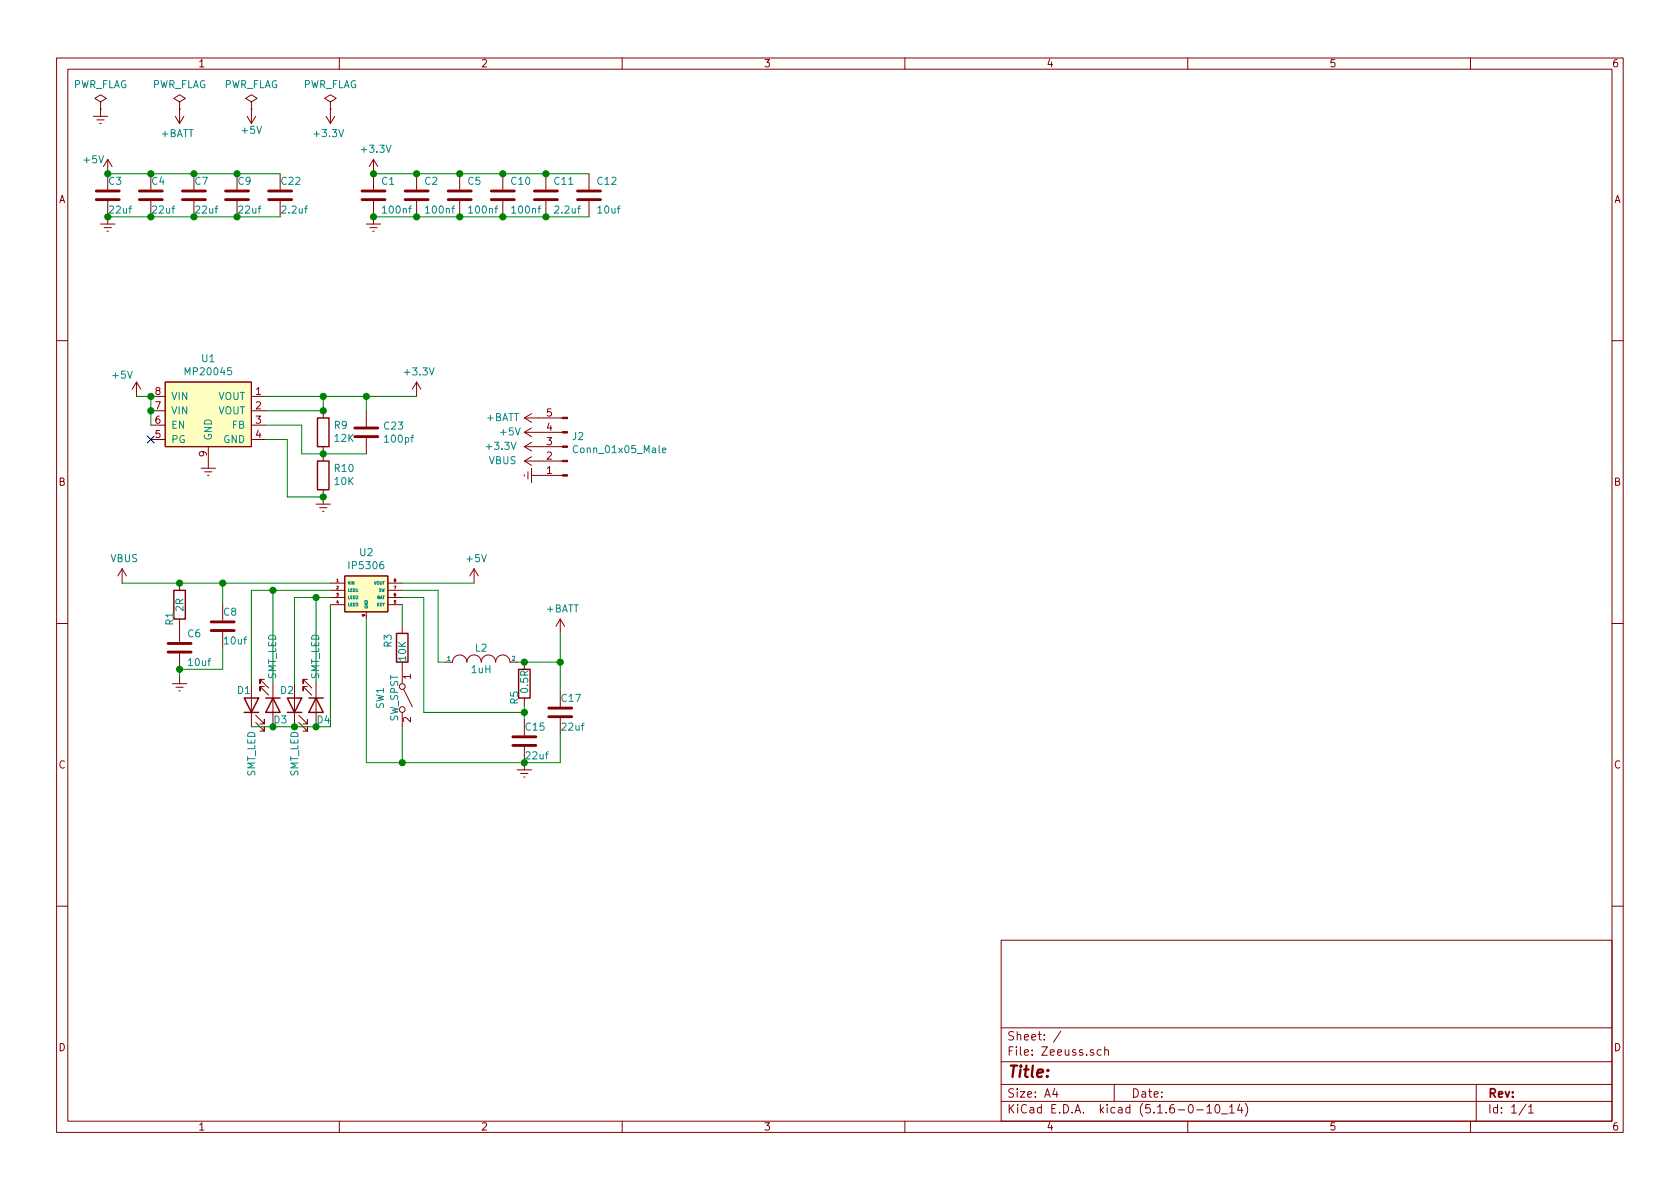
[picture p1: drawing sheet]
<svg xmlns="http://www.w3.org/2000/svg" width="297mm" height="210mm" viewBox="0 0 297 210" stroke-linecap="round" stroke-linejoin="round" font-family="sans-serif">
<g fill="none" stroke="#840000" stroke-width=".18">
<path d="M10 10.3h277v189.9h-277zM12 12.2h273v186.1h-273zM17.8 18l1-.6-1-.6-1 .6 1 .6v1.3M17.8 19.3h.1M17.8 19.3v1.3M31.7 18l1.1-.6-1.1-.6-1 .6 1 .6v1.3M31.7 19.3h.1M31.7 19.3v2.5M44.4 18l1.1-.6-1.1-.6-1 .6 1 .6v1.3M44.4 19.3h.1M44.4 19.3v2.5M58.4 18l1-.6-1-.6-1 .6 1 .6v1.3"/>
<path d="M58.4 19.3h.1M58.4 19.3v2.5M60 10.3v1.9M110 10.3v1.9M160 10.3v1.9M210 10.3v1.9M260 10.3v1.9M16.5 20.6h2.5M17.1 21.2h1.3M17.7 21.8h.2M17.8 39.6h2.5M19 28.2v5.3"/>
<path d="M19 35.6v4M19 28.2l-.7 1.3M19 28.2l.8 1.3M26.7 30.7v2.8M26.7 35.6v2.7M31 20.6l.7 1.2M32.5 20.6l-.8 1.2M34.3 30.7v2.8M34.3 35.6v2.7M41.9 30.7v2.8M41.9 35.6v2.7M43.7 20.6l.7 1.2"/>
<path d="M45.2 20.6l-.8 1.2M49.5 30.7v2.8M49.5 35.6v2.7M57.7 20.6l.7 1.2M59.2 20.6l-.8 1.2M64.8 39.6h2.5M66 28.2v5.3M66 35.6v4M66 28.2l-.7 1.3M66 28.2l.8 1.3M73.7 30.7v2.8M73.7 35.6v2.7"/>
<path d="M81.3 30.7v2.8M81.3 35.6v2.7M88.9 30.7v2.8M88.9 35.6v2.7M96.5 30.7v2.8M96.5 35.6v2.7M104.1 30.7v2.8M104.1 35.6v2.7M18.4 40.3h1.3M18.9 40.9h.3M65.4 40.3h1.3M65.9 40.9h.3"/>
<path d="M10 60.2h2M24.1 67.6l-.7 1.2M24.1 67.6v2.5M24.1 67.6l.8 1.2M26.7 70.1h2.5M26.7 72.6h2.5M26.7 75.2h2.5M26.7 77.7h2.5M29.2 67.6h15.2v11.4h-15.2zM36.8 79v3.8M44.4 70.1h2.6M44.4 72.6h2.6"/>
<path d="M44.4 75.2h2.6M44.4 77.7h2.6M57.1 72.6v1.3M57.1 79v2.5M64.8 72.6v2.8M64.8 77.5v2.8M73.7 67.6l-.8 1.2M73.7 67.6v2.5M73.7 67.6l.7 1.2M92.7 73.9h6.8M92.7 76.4h6.8M92.7 79h6.8"/>
<path d="M92.7 79l1.3 .8M92.7 73.9l1.3 .8M92.7 76.4l1.3 .8M94 78.2l-1.3 .8M94 73.1l-1.3 .8M94 75.7l-1.3 .7M285 60.2h2M35.6 82.8h2.5M36.2 83.4h1.3M36.7 84.1h.3M55.9 89.1h2.5M56.5 89.8h1.3"/>
<path d="M57 90.4h.3M57.1 86.6v2.5M92.7 81.5h6.8M92.7 83.9v.3M92.7 81.5l1.3 .8M93.3 83.4v1.3M94 84.1h5.5M94 80.8l-1.3 .7M94 82.8v2.5M10 110.3h2M21.6 100.6l-.8 1.2M21.6 100.6v2.5"/>
<path d="M21.6 100.6l.8 1.2M31.7 103.1v1.3M31.7 109.5v4M31.7 115.6v2.8M31.7 119.6v1.3M39.4 106.9v2.8M39.4 111.8v2.7M58.4 103.1h2.6M58.4 104.4h2.6M58.4 105.7h2.6M58.4 106.9h2.6M61 101.8h7.6v6.4h-7.6z"/>
<path d="M64.8 108.2v1.3M68.6 103.1h2.5M68.6 104.4h2.5M68.6 105.7h2.5M68.6 106.9h2.5M71.1 110.7v1.3M71.1 117.1v3.8M78.7 117.1h1.3a1.27 1.27 0 0 1 1.3-1.3 1.27 1.27 0 0 1 1.2 1.3 1.27 1.27 0 0 1 1.3-1.3 1.27 1.27 0 0 1 1.3 1.3 1.27 1.27 0 0 1 1.3-1.3 1.27 1.27 0 0 1 1.2 1.3 1.27 1.27 0 0 1 1.3-1.3 1.27 1.27 0 0 1 1.3 1.3h1.2M83.8 100.6l-.7 1.2M83.8 100.6v2.5M83.8 100.6l.8 1.2M92.7 117.1v1.3"/>
<path d="M99.1 109.5v2.5M99.1 109.5l-.8 1.2M99.1 109.5l.7 1.2M285 110.3h2M30.5 120.9h2.5M31.1 121.5h1.3M31.6 122.2h.3M44.4 120.9v7.6M45.2 127.8l1.5 1.5v-.8v.8h-.7M45.2 126.5l1.5 1.5v-.8v.8h-.7M46.7 120.1h-.7v.8v-.8l1.5 1.6M46.7 121.4h-.7v.8v-.8l1.5 1.5"/>
<path d="M48.3 120.9v7.6M52.1 120.9v7.6M52.8 127.8l1.6 1.5v-.8v.8h-.8M52.8 126.5l1.6 1.5v-.8v.8h-.8M54.4 120.1h-.8v.8v-.8l1.5 1.6M54.4 121.4h-.8v.8v-.8l1.5 1.5M55.9 120.9v7.6M71.1 126v2.5M71.4 121.9l1.5 3.1M91.4 136.1h2.6M92.1 136.8h1.2M92.6 137.4h.2"/>
<path d="M92.7 123.4v1.3M92.7 127.2v2.8M92.7 132.1v4M99.1 122.2v2.8M99.1 127v2.8M10 160.2h2M177 166.3h108v32h-108zM285 160.2h2M60 198.3v1.9M110 198.3v1.9M160 198.3v1.9M177 194.8h108"/>
<path d="M177 191.8h108M177 187.8h108M177 181.8h108M186.5 192.5l-.4 1h1M186.8 193v1M187.6 182.3l-1.3 2M194.7 185.7l-.4-.1-.3 .3 .1 .6 .2 .1 .4-.1M195.3 185.7h.1a.37 .37 0 0 1 .6 .1v.8M195.3 185.1v1.5M197 191.8v3M210 198.3v1.9M211.6 196.3h1.2"/>
<path d="M213.4 195.8l.4-.5v1.5M213.4 196.8h.8M215 195.4l.3-.1a.94 .94 0 0 1 0 1.5 .8 .8 0 0 1-.6-.6 .8 .8 0 0 1 .3-.8zM216 197h1.1M217.4 195.8l.4-.5v1.5M217.4 196.8h.8M219.2 195.2l-.4 1.1h.9M219.5 195.8v1M220.2 195.1a1.71 1.71 0 0 1 0 2.3M260 198.3v1.9M261 191.8v6.5M269.8 195.2l-1.2 2"/>
<path d="M270.3 195.8l.4-.5v1.5M270.3 196.8h.8"/>
<circle cx="71.1" cy="121.4" r=".51"/>
<circle cx="71.1" cy="125.5" r=".51"/>
</g>
<g fill="#840000" stroke="#840000" stroke-width=".18">
<path d="M99.5 73.8h.8v.2h-.8z"/>
<path d="M99.5 76.3h.8v.3h-.8z"/>
<path d="M99.5 78.9h.8v.2h-.8z"/>
<path d="M99.5 81.4h.8v.3h-.8z"/>
<path d="M99.5 83.9h.8v.3h-.8z"/>
</g>
<path d="M117.1 79.6l.6-.1v-.2l-.4-.1-.2 .2 .1 .6h.5" fill="none" stroke="#008484" stroke-width=".18"/>
<g fill="none" stroke="#840000" stroke-width=".51">
<path d="M17 35.3h4.1M17 33.8h4.1M24.6 35.3h4.1M24.6 33.8h4.1M32.3 35.3h4M32.3 33.8h4M39.9 35.3h4M39.9 33.8h4M47.5 35.3h4.1M47.5 33.8h4.1M64 35.3h4.1M64 33.8h4.1"/>
<path d="M71.6 35.3h4.1M71.6 33.8h4.1M79.2 35.3h4.1M79.2 33.8h4.1M86.9 35.3h4M86.9 33.8h4M94.5 35.3h4.1M94.5 33.8h4.1M102.1 35.3h4.1M102.1 33.8h4.1M62.7 77.2h4.1M62.7 75.7h4.1"/>
<path d="M29.7 115.3h4.1M29.7 113.8h4.1M37.3 111.5h4.1M37.3 110h4.1M90.7 131.8h4M90.7 130.3h4M97 126.7h4.1M97 125.2h4.1"/>
</g>
<g fill="none" stroke="#840000" stroke-width=".25">
<path d="M56.1 73.9h2.1v5.1h-2.1zM56.1 81.5h2.1v5.1h-2.1zM30.7 104.4h2.1v5.1h-2.1zM70.1 112h2v5.1h-2zM91.7 118.4h2v5h-2zM43.2 123.4h2.5l-1.3 2.6zM43.2 126h2.5M47 123.4h2.5M48.3 123.4l1.2 2.6h-2.5zM50.8 123.4h2.5l-1.2 2.6zM50.8 126h2.5M54.6 123.4h2.5"/>
<path d="M55.9 123.4l1.2 2.6h-2.5z"/>
</g>
<g fill="#ffffc2" stroke="#ffffc2" stroke-width=".18">
<path d="M29.2 67.6h15.2v11.4h-15.2z"/>
<path d="M61 101.8h7.6v6.4h-7.6z"/>
</g>
<g fill="none" stroke="#008400" stroke-width=".18">
<path d="M19 38.3h30.5M19 30.7h30.5M66 38.3h38.1M66 30.7h38.1M24.1 70.1h2.6v5.1M47 75.2h6.3v5.1h11.5M47 77.7h3.8v10.2h6.3M47 70.1h26.7M57.1 70.1v2.5h-10.1M64.8 70.1v2.5M21.6 103.1h36.8M39.4 114.5v3.9h-7.7v1.2"/>
<path d="M39.4 103.1v3.8M48.3 104.4v16.5M55.9 105.7v15.2M58.4 105.7h-6.3v15.2M58.4 104.4h-14v16.5M58.4 106.9v21.6M64.8 109.5v25.4h34.3v-5.1M71.1 103.1h12.7M71.1 105.7h3.8v20.3h17.8M71.1 104.4h6.4v12.7h1.2M71.1 106.9v3.8M91.4 117.1h7.7"/>
<path d="M99.1 112v10.2M44.4 128.5h11.5M71.1 128.5v6.4M92.7 124.7v2.5"/>
</g>
<g fill="#008400" stroke="#008400" stroke-width=".25">
<circle cx="92.7" cy="126" r=".51"/>
<circle cx="99.1" cy="117.1" r=".51"/>
<circle cx="34.3" cy="38.3" r=".51"/>
<circle cx="26.7" cy="72.6" r=".51"/>
<circle cx="26.7" cy="70.1" r=".51"/>
<circle cx="26.7" cy="38.3" r=".51"/>
<circle cx="55.9" cy="128.5" r=".51"/>
<circle cx="19" cy="38.3" r=".51"/>
<circle cx="19" cy="30.7" r=".51"/>
<circle cx="52.1" cy="128.5" r=".51"/>
<circle cx="48.3" cy="104.4" r=".51"/>
<circle cx="55.9" cy="105.7" r=".51"/>
<circle cx="71.1" cy="134.9" r=".51"/>
<circle cx="39.4" cy="103.1" r=".51"/>
<circle cx="48.3" cy="128.5" r=".51"/>
<circle cx="31.8" cy="118.4" r=".51"/>
<circle cx="73.7" cy="30.7" r=".51"/>
<circle cx="92.7" cy="134.9" r=".51"/>
<circle cx="81.3" cy="30.7" r=".51"/>
<circle cx="92.7" cy="117.1" r=".51"/>
<circle cx="88.9" cy="30.7" r=".51"/>
<circle cx="41.9" cy="38.3" r=".51"/>
<circle cx="96.5" cy="30.7" r=".51"/>
<circle cx="41.9" cy="30.7" r=".51"/>
<circle cx="57.2" cy="80.3" r=".51"/>
<circle cx="73.7" cy="38.3" r=".51"/>
<circle cx="34.3" cy="30.7" r=".51"/>
<circle cx="81.3" cy="38.3" r=".51"/>
<circle cx="26.7" cy="30.7" r=".51"/>
<circle cx="88.9" cy="38.3" r=".51"/>
<circle cx="31.8" cy="103.1" r=".51"/>
<circle cx="96.5" cy="38.3" r=".51"/>
<circle cx="64.8" cy="70.1" r=".51"/>
<circle cx="66" cy="30.7" r=".51"/>
<circle cx="66" cy="38.3" r=".51"/>
<circle cx="57.2" cy="70.1" r=".51"/>
<circle cx="57.2" cy="87.9" r=".51"/>
<circle cx="57.2" cy="72.6" r=".51"/>
</g>
<path d="M26.1 77.1l1.2 1.2M27.3 77.1l-1.2 1.2" fill="none" stroke="#000084" stroke-width=".18"/>
<text font-size="2.8" fill="#840000" x="178" y="190.5">Title:</text>
<g font-size="2.1" fill="#840000">
<text x="178" y="184">Sheet: /</text>
<text x="178" y="186.7">File: Zeeuss.sch</text>
<text x="178" y="196.9">KiCad E.D.A. kicad (5.1.6-0-10_14)</text>
<text x="178" y="194.1">Size: A4</text>
<text x="200" y="194.1">Date:</text>
<text x="263" y="194.1">Rev:</text>
<text x="263" y="196.9">Id: 1/1</text>
</g>
<g font-size="1.8" fill="#840000">
<text x="35" y="11.9">1</text>
<text x="85" y="11.9">2</text>
<text x="135" y="11.9">3</text>
<text x="185" y="11.9">4</text>
<text x="235" y="11.9">5</text>
<text x="285" y="11.9">6</text>
<text x="10.4" y="35.9">A</text>
<text x="285.4" y="35.9">A</text>
<text x="27.5" y="69.8">8</text>
<text x="45.2" y="69.8">1</text>
<text x="27.5" y="77.5">5</text>
<text x="27.5" y="74.9">6</text>
<text x="27.5" y="72.4">7</text>
<text x="45.2" y="72.4">2</text>
<text x="45.2" y="74.9">3</text>
<text x="45.2" y="77.5">4</text>
<text x="96.7" y="76.2">4</text>
<text x="96.7" y="73.7">5</text>
<text x="36.6" y="80.7" transform="rotate(-90 36.6 80.7)">9</text>
<text x="96.7" y="83.8">1</text>
<text x="96.7" y="81.3">2</text>
<text x="96.7" y="78.7">3</text>
<text x="10.4" y="85.9">B</text>
<text x="285.4" y="85.9">B</text>
<text x="72.6" y="120.1" transform="rotate(-90 72.6 120.1)">1</text>
<text x="72.6" y="127.7" transform="rotate(-90 72.6 127.7)">2</text>
<text x="10.4" y="135.9">C</text>
<text x="285.4" y="135.9">C</text>
<text x="10.4" y="185.9">D</text>
<text x="285.4" y="185.9">D</text>
<text x="35" y="199.9">1</text>
<text x="85" y="199.9">2</text>
<text x="135" y="199.9">3</text>
<text x="185" y="199.9">4</text>
<text x="235" y="199.9">5</text>
<text x="285" y="199.9">6</text>
</g>
<g font-size="1.8" fill="#008484">
<text x="12.8" y="15.6">PWR_FLAG</text>
<text x="26.8" y="15.6">PWR_FLAG</text>
<text x="39.5" y="15.6">PWR_FLAG</text>
<text x="53.5" y="15.6">PWR_FLAG</text>
<text x="42.8" y="23.7">+5V</text>
<text x="14.9" y="28.9">+5V</text>
<text x="28.5" y="24.3">+BATT</text>
<text x="55.7" y="24.3">+3.3V</text>
<text x="64.1" y="27">+3.3V</text>
<text x="19.3" y="32.7">C3</text>
<text x="26.9" y="32.7">C4</text>
<text x="34.5" y="32.7">C7</text>
<text x="42.1" y="32.7">C9</text>
<text x="49.8" y="32.7">C22</text>
<text x="67.5" y="32.7">C1</text>
<text x="75.1" y="32.7">C2</text>
<text x="82.8" y="32.7">C5</text>
<text x="90.4" y="32.7">C10</text>
<text x="98.1" y="32.7">C11</text>
<text x="105.7" y="32.7">C12</text>
<text x="19.5" y="37.8">22uf</text>
<text x="27.1" y="37.8">22uf</text>
<text x="34.7" y="37.8">22uf</text>
<text x="42.3" y="37.8">22uf</text>
<text x="50" y="37.8">2.2uf</text>
<text x="67.8" y="37.8">100nf</text>
<text x="75.4" y="37.8">100nf</text>
<text x="83.1" y="37.8">100nf</text>
<text x="90.7" y="37.8">100nf</text>
<text x="98.2" y="37.8">2.2uf</text>
<text x="105.8" y="37.8">10uf</text>
<text x="35.7" y="64.1">U1</text>
<text x="20" y="67">+5V</text>
<text x="30.2" y="70.7">VIN</text>
<text x="33" y="66.4">MP20045</text>
<text x="38.5" y="70.7">VOUT</text>
<text x="71.7" y="66.4">+3.3V</text>
<text x="30.2" y="75.8">EN</text>
<text x="30.2" y="73.3">VIN</text>
<text x="37.5" y="78" transform="rotate(-90 37.5 78)">GND</text>
<text x="38.5" y="73.3">VOUT</text>
<text x="41.1" y="75.8">FB</text>
<text x="59.1" y="75.8">R9</text>
<text x="68" y="76">C23</text>
<text x="86" y="74.5">+BATT</text>
<text x="88.6" y="77">+5V</text>
<text x="101.2" y="77.8">J2</text>
<text x="30.2" y="78.4">PG</text>
<text x="39.5" y="78.4">GND</text>
<text x="59.2" y="78.2">12K</text>
<text x="59.2" y="83.5">R10</text>
<text x="68.2" y="78.3">100pf</text>
<text x="86.2" y="79.5">+3.3V</text>
<text x="86.4" y="82.1">VBUS</text>
<text x="101.9" y="80.1">Conn_01x05_Male</text>
<text x="59.2" y="85.8">10K</text>
<text x="19.5" y="99.4">VBUS</text>
<text x="62" y="100.7">IP5306</text>
<text x="63.7" y="98.3">U2</text>
<text x="82.6" y="99.4">+5V</text>
<text x="30.7" y="110.5" transform="rotate(-90 30.7 110.5)">R1</text>
<text x="32.4" y="108.1" transform="rotate(-90 32.4 108.1)">2R</text>
<text x="33.2" y="112.7">C6</text>
<text x="39.6" y="108.9">C8</text>
<text x="39.8" y="114">10uf</text>
<text x="96.6" y="108.3">+BATT</text>
<text x="33.4" y="117.8">10uf</text>
<text x="69.3" y="114.4" transform="rotate(-90 69.3 114.4)">R3</text>
<text x="71.8" y="116.8" transform="rotate(-90 71.8 116.8)">10K</text>
<text x="83.4" y="119">1uH</text>
<text x="84.1" y="115.2">L2</text>
<text x="42" y="122.7">D1</text>
<text x="48.8" y="120.2" transform="rotate(-90 48.8 120.2)">SMT_LED</text>
<text x="49.6" y="122.7">D2</text>
<text x="56.4" y="120.2" transform="rotate(-90 56.4 120.2)">SMT_LED</text>
<text x="67.9" y="125.3" transform="rotate(-90 67.9 125.3)">SW1</text>
<text x="91.6" y="124.5" transform="rotate(-90 91.6 124.5)">R5</text>
<text x="93.4" y="122.4" transform="rotate(-90 93.4 122.4)">0.5R</text>
<text x="99.3" y="124.1">C17</text>
<text x="48.5" y="127.9">D3</text>
<text x="70.4" y="127.7" transform="rotate(-90 70.4 127.7)">SW_SPST</text>
<text x="93" y="129.2">C15</text>
<text x="99.5" y="129.2">22uf</text>
<text x="45.1" y="137.4" transform="rotate(-90 45.1 137.4)">SMT_LED</text>
<text x="52.8" y="137.4" transform="rotate(-90 52.8 137.4)">SMT_LED</text>
<text x="93.1" y="134.3">22uf</text>
</g>
<text font-size="1.8" fill="#008400" x="56.1" y="127.9">D4</text>
<g font-size="1.1" fill="#008484">
<text x="79.1" y="116.9">1</text>
<text x="90.5" y="116.9">2</text>
</g>
<g font-size=".7" fill="#840000">
<text x="59.5" y="102.9">1</text>
<text x="59.5" y="104.2">2</text>
<text x="59.5" y="105.5">3</text>
<text x="59.5" y="106.7">4</text>
<text x="69.7" y="106.7">5</text>
<text x="69.7" y="105.5">6</text>
<text x="69.7" y="104.2">7</text>
<text x="69.7" y="102.9">8</text>
<text x="64.6" y="109" transform="rotate(-90 64.6 109)">9</text>
</g>
<g font-size=".7" fill="#008484">
<text x="61.5" y="103.4">VIN</text>
<text x="61.5" y="104.6">LED1</text>
<text x="61.5" y="105.9">LED2</text>
<text x="61.5" y="107.2">LED3</text>
<text x="65" y="107.7" transform="rotate(-90 65 107.7)">GND</text>
<text x="66.1" y="103.4">VOUT</text>
<text x="66.6" y="107.2">KEY</text>
<text x="66.6" y="105.9">BAT</text>
<text x="66.9" y="104.6">SW</text>
</g>
</svg>
